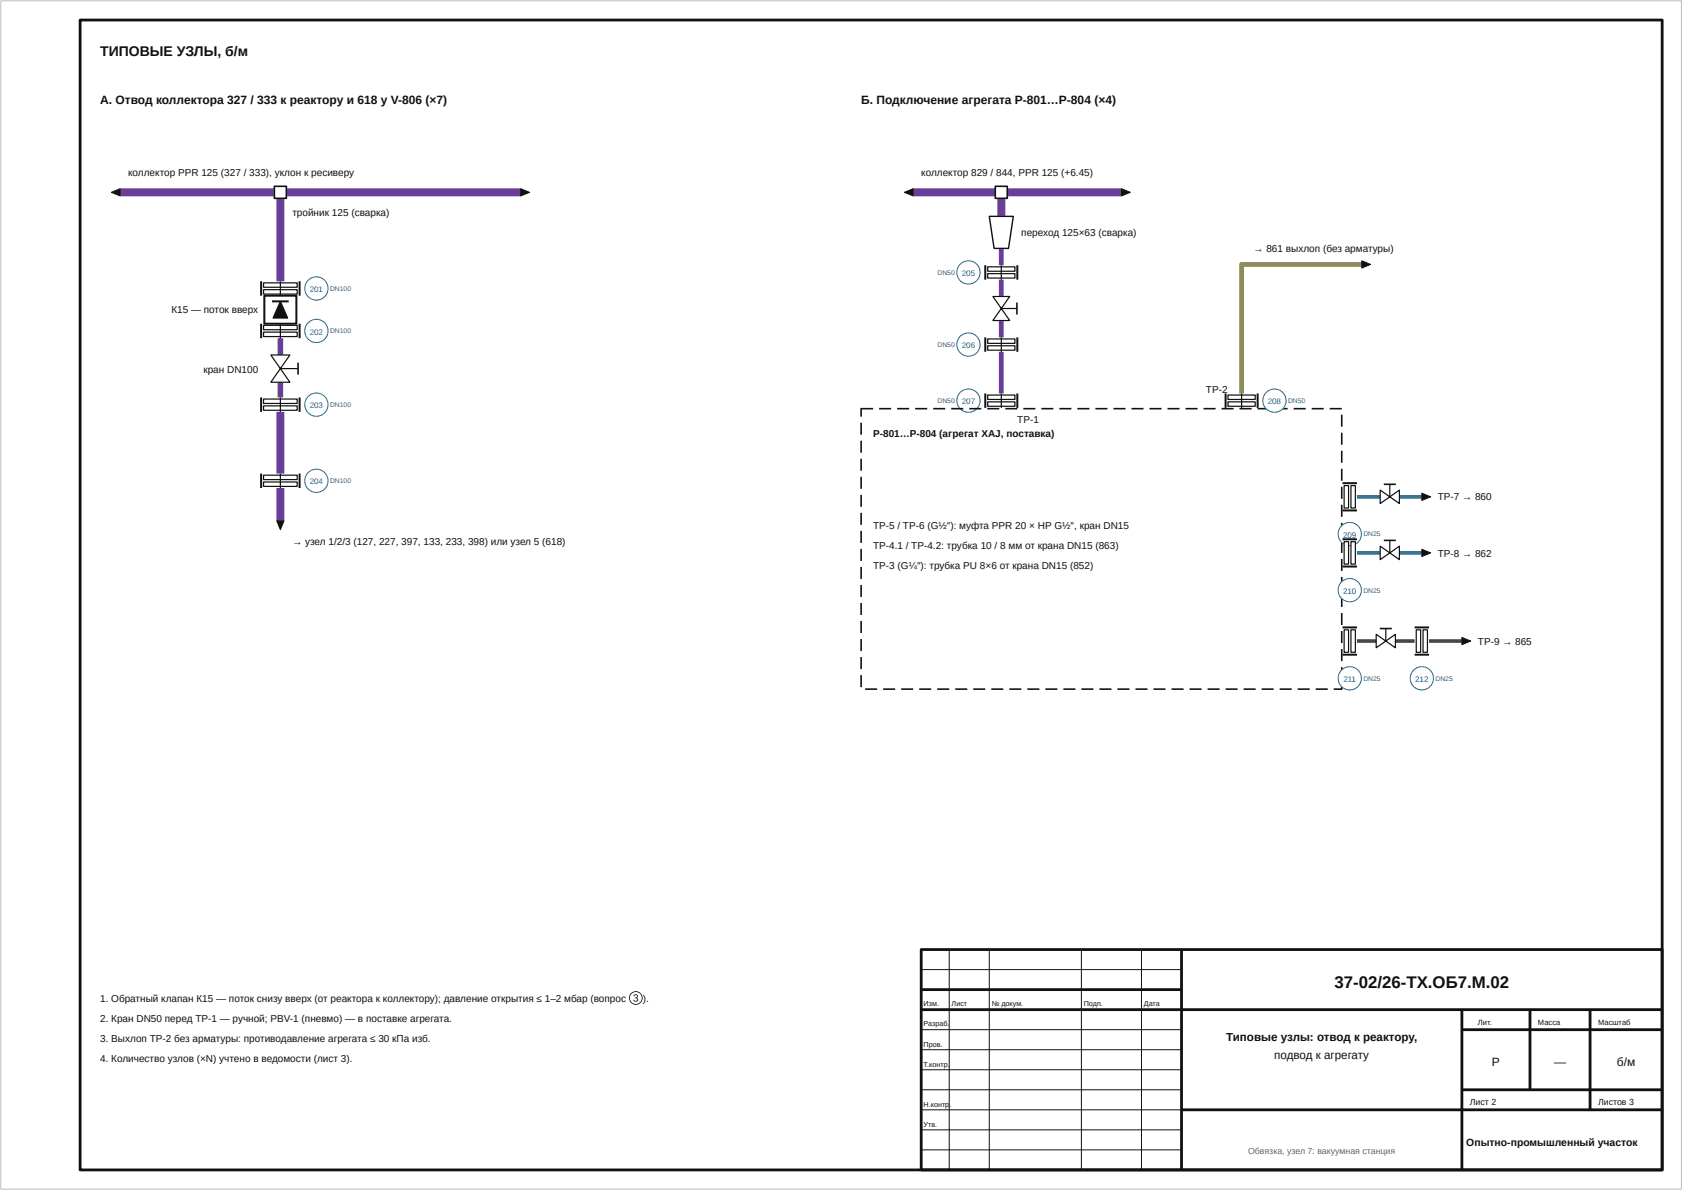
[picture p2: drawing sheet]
<svg xmlns="http://www.w3.org/2000/svg" width="420mm" height="297mm" viewBox="0 0 420 297" stroke-linecap="round" stroke-linejoin="round" font-family="sans-serif">
<path d="M20 5h395v287h-395zM230 237h185v55h-185zM295 237v55M230 247h65M230 252h185M365 252v40M365 257h50M382 252v20M397 252v25M295 277h120M365 272h50" fill="none" stroke="#111" stroke-width=".7" stroke-linecap="butt"/>
<path d="M30 48h100M70 49.5v20.7M228 48h52M250 49.5v4.5M70 102.8v15.4M70 121.8v8.2" fill="none" stroke="#6a3d9a" stroke-width="2" stroke-linecap="butt"/>
<path d="M70 73.8v1.4M70 79.4v1.4M70 84.4v4.2M70 95.4v3.8" fill="none" stroke="#6a3d9a" stroke-width="1.4" stroke-linecap="butt"/>
<path d="M250 62v4.2M250 69.8v4.2M250 80v4.2M250 87.8v10.4" fill="none" stroke="#6a3d9a" stroke-width="1.2" stroke-linecap="butt"/>
<path d="M340 66h-30v32.2M310 101.8v.2" fill="none" stroke="#8c8c3c" stroke-width="1.2" stroke-linecap="butt"/>
<path d="M338.8 124h5.8M338.8 138h5.8M349.4 124h5.6M349.4 138h5.6" fill="none" stroke="#0f8a8a" stroke-width=".9" stroke-linecap="butt"/>
<path d="M338.8 160h4.8M348.4 160h4.8M356.8 160h8.2" fill="none" stroke="#2f6b3a" stroke-width=".9" stroke-linecap="butt"/>
<path d="M.2 .2h419.6v296.6h-419.6z" fill="none" stroke="#bbb" stroke-width=".25"/>
<path d="M237 237v55M247 237v55M270 237v55M285 237v55M230 242h65M230 257h65M230 262h65M230 267h65M230 272h65M230 277h65M230 282h65M230 287h65" fill="none" stroke="#111" stroke-width=".25"/>
<path d="M130 47.1l2.2 .9-2.2 .9z" fill="#111"/>
<path d="M130 47.1l2.2 .9-2.2 .9z" fill="none" stroke="#111" stroke-width=".25"/>
<path d="M27.8 48l2.2-.9v1.8z" fill="#111"/>
<path d="M27.8 48l2.2-.9v1.8z" fill="none" stroke="#111" stroke-width=".25"/>
<path d="M68.5 46.5h3v3h-3z" fill="#fff"/>
<path d="M68.5 46.5h3v3h-3z" fill="none" stroke="#111" stroke-width=".4"/>
<path d="M65.8 70.6h8.4v1.1h-8.4z" fill="#fff"/>
<path d="M65.8 70.6h8.4v1.1h-8.4z" fill="none" stroke="#111" stroke-width=".3"/>
<path d="M65.8 72.3h8.4v1.1h-8.4z" fill="#fff"/>
<path d="M65.8 72.3h8.4v1.1h-8.4z" fill="none" stroke="#111" stroke-width=".3"/>
<path d="M65.2 70.2v3.6M74.8 70.2v3.6" fill="none" stroke="#111" stroke-width=".5"/>
<circle cx="79" cy="72" r="2.9" fill="#fff"/>
<circle cx="79" cy="72" r="2.9" fill="none" stroke="#1f5fa8" stroke-width=".25"/>
<path d="M70 70.2v3.6" fill="none" stroke="#111" stroke-width=".3"/>
<path d="M66 73.8h8v7h-8z" fill="#fff"/>
<path d="M66 73.8h8v7h-8z" fill="none" stroke="#111" stroke-width=".5"/>
<path d="M70 75.2l1.8 4.2h-3.6z" fill="#111"/>
<path d="M70 75.2l1.8 4.2h-3.6z" fill="none" stroke="#111" stroke-width=".3"/>
<path d="M67.9 75.2h4.2" fill="none" stroke="#111" stroke-width=".5"/>
<path d="M65.8 81.2h8.4v1.1h-8.4z" fill="#fff"/>
<path d="M65.8 81.2h8.4v1.1h-8.4z" fill="none" stroke="#111" stroke-width=".3"/>
<path d="M65.8 82.9h8.4v1.1h-8.4z" fill="#fff"/>
<path d="M65.8 82.9h8.4v1.1h-8.4z" fill="none" stroke="#111" stroke-width=".3"/>
<path d="M65.2 80.8v3.6M74.8 80.8v3.6" fill="none" stroke="#111" stroke-width=".5"/>
<circle cx="79" cy="82.6" r="2.9" fill="#fff"/>
<circle cx="79" cy="82.6" r="2.9" fill="none" stroke="#1f5fa8" stroke-width=".25"/>
<path d="M70 80.8v3.6" fill="none" stroke="#111" stroke-width=".3"/>
<path d="M67.6 88.6l4.8 6.8h-4.8l4.8-6.8z" fill="#fff"/>
<path d="M67.6 88.6l4.8 6.8h-4.8l4.8-6.8zM70 92h4.4" fill="none" stroke="#111" stroke-width=".3"/>
<path d="M74.4 90.5v3" fill="none" stroke="#111" stroke-width=".4"/>
<path d="M65.8 99.6h8.4v1.1h-8.4z" fill="#fff"/>
<path d="M65.8 99.6h8.4v1.1h-8.4z" fill="none" stroke="#111" stroke-width=".3"/>
<path d="M65.8 101.3h8.4v1.1h-8.4z" fill="#fff"/>
<path d="M65.8 101.3h8.4v1.1h-8.4z" fill="none" stroke="#111" stroke-width=".3"/>
<path d="M65.2 99.2v3.6M74.8 99.2v3.6" fill="none" stroke="#111" stroke-width=".5"/>
<circle cx="79" cy="101" r="2.9" fill="#fff"/>
<circle cx="79" cy="101" r="2.9" fill="none" stroke="#1f5fa8" stroke-width=".25"/>
<path d="M70 99.2v3.6" fill="none" stroke="#111" stroke-width=".3"/>
<path d="M65.8 118.6h8.4v1.1h-8.4z" fill="#fff"/>
<path d="M65.8 118.6h8.4v1.1h-8.4z" fill="none" stroke="#111" stroke-width=".3"/>
<path d="M65.8 120.3h8.4v1.1h-8.4z" fill="#fff"/>
<path d="M65.8 120.3h8.4v1.1h-8.4z" fill="none" stroke="#111" stroke-width=".3"/>
<path d="M65.2 118.2v3.6M74.8 118.2v3.6" fill="none" stroke="#111" stroke-width=".5"/>
<circle cx="79" cy="120" r="2.9" fill="#fff"/>
<circle cx="79" cy="120" r="2.9" fill="none" stroke="#1f5fa8" stroke-width=".25"/>
<path d="M70 118.2v3.6" fill="none" stroke="#111" stroke-width=".3"/>
<path d="M69.1 130h1.8l-.9 2.2z" fill="#111"/>
<path d="M69.1 130h1.8l-.9 2.2z" fill="none" stroke="#111" stroke-width=".25"/>
<path d="M280 47.1l2.2 .9-2.2 .9z" fill="#111"/>
<path d="M280 47.1l2.2 .9-2.2 .9z" fill="none" stroke="#111" stroke-width=".25"/>
<path d="M225.8 48l2.2-.9v1.8z" fill="#111"/>
<path d="M225.8 48l2.2-.9v1.8z" fill="none" stroke="#111" stroke-width=".25"/>
<path d="M248.5 46.5h3v3h-3z" fill="#fff"/>
<path d="M248.5 46.5h3v3h-3z" fill="none" stroke="#111" stroke-width=".4"/>
<path d="M247 54h6l-1.2 8h-3.6z" fill="#fff"/>
<path d="M247 54h6l-1.2 8h-3.6z" fill="none" stroke="#111" stroke-width=".35"/>
<path d="M246.6 66.6h6.8v1.1h-6.8z" fill="#fff"/>
<path d="M246.6 66.6h6.8v1.1h-6.8z" fill="none" stroke="#111" stroke-width=".3"/>
<path d="M246.6 68.3h6.8v1.1h-6.8z" fill="#fff"/>
<path d="M246.6 68.3h6.8v1.1h-6.8z" fill="none" stroke="#111" stroke-width=".3"/>
<path d="M246 66.2v3.6M254 66.2v3.6" fill="none" stroke="#111" stroke-width=".5"/>
<circle cx="241.8" cy="68" r="2.9" fill="#fff"/>
<circle cx="241.8" cy="68" r="2.9" fill="none" stroke="#1f5fa8" stroke-width=".25"/>
<path d="M250 66.2v3.6" fill="none" stroke="#111" stroke-width=".3"/>
<path d="M247.9 74l4.2 6h-4.2l4.2-6z" fill="#fff"/>
<path d="M247.9 74l4.2 6h-4.2l4.2-6zM250 77h3.9" fill="none" stroke="#111" stroke-width=".3"/>
<path d="M253.9 75.5v3" fill="none" stroke="#111" stroke-width=".4"/>
<path d="M246.6 84.6h6.8v1.1h-6.8z" fill="#fff"/>
<path d="M246.6 84.6h6.8v1.1h-6.8z" fill="none" stroke="#111" stroke-width=".3"/>
<path d="M246.6 86.3h6.8v1.1h-6.8z" fill="#fff"/>
<path d="M246.6 86.3h6.8v1.1h-6.8z" fill="none" stroke="#111" stroke-width=".3"/>
<path d="M246 84.2v3.6M254 84.2v3.6" fill="none" stroke="#111" stroke-width=".5"/>
<circle cx="241.8" cy="86" r="2.9" fill="#fff"/>
<circle cx="241.8" cy="86" r="2.9" fill="none" stroke="#1f5fa8" stroke-width=".25"/>
<path d="M250 84.2v3.6" fill="none" stroke="#111" stroke-width=".3"/>
<path d="M246.6 98.6h6.8v1.1h-6.8z" fill="#fff"/>
<path d="M246.6 98.6h6.8v1.1h-6.8z" fill="none" stroke="#111" stroke-width=".3"/>
<path d="M246.6 100.3h6.8v1.1h-6.8z" fill="#fff"/>
<path d="M246.6 100.3h6.8v1.1h-6.8z" fill="none" stroke="#111" stroke-width=".3"/>
<path d="M246 98.2v3.6M254 98.2v3.6" fill="none" stroke="#111" stroke-width=".5"/>
<circle cx="241.8" cy="100" r="2.9" fill="#fff"/>
<circle cx="241.8" cy="100" r="2.9" fill="none" stroke="#1f5fa8" stroke-width=".25"/>
<path d="M250 98.2v3.6" fill="none" stroke="#111" stroke-width=".3"/>
<path d="M219.5 101.8h3v.4h-3zM224 101.8h3v.4h-3zM228.5 101.8h3v.4h-3zM233 101.8h3v.4h-3zM237.5 101.8h3v.4h-3zM242 101.8h3v.4h-3zM246.5 101.8h3v.4h-3zM251 101.8h3v.4h-3zM255.5 101.8h3v.4h-3zM260 101.8h3v.4h-3zM264.5 101.8h3v.4h-3zM269 101.8h3v.4h-3zM273.5 101.8h3v.4h-3zM278 101.8h3v.4h-3zM282.5 101.8h3v.4h-3zM287 101.8h3v.4h-3zM291.5 101.8h3v.4h-3zM296 101.8h3v.4h-3zM300.5 101.8h3v.4h-3zM305 101.8h3v.4h-3zM309.5 101.8h3v.4h-3zM314 101.8h3v.4h-3zM318.5 101.8h3v.4h-3zM323 101.8h3v.4h-3zM327.5 101.8h3v.4h-3zM332 101.8h3v.4h-3zM334.8 103.5h.4v3h-.4zM334.8 108h.4v3h-.4zM334.8 112.5h.4v3h-.4zM334.8 117h.4v3h-.4zM334.8 121.5h.4v3h-.4zM334.8 126h.4v3h-.4zM334.8 130.5h.4v3h-.4zM334.8 135h.4v3h-.4zM334.8 139.5h.4v3h-.4zM334.8 144h.4v3h-.4zM334.8 148.5h.4v3h-.4zM334.8 153h.4v3h-.4zM334.8 157.5h.4v3h-.4zM334.8 162h.4v3h-.4zM334.8 166.5h.4v3h-.4zM333 171.8h2v.2h-.2v-1h.4l-.1 1.2h-2.1zM328.5 171.8h3v.4h-3zM324 171.8h3v.4h-3zM319.5 171.8h3v.4h-3zM315 171.8h3v.4h-3zM310.5 171.8h3v.4h-3zM306 171.8h3v.4h-3zM301.5 171.8h3v.4h-3zM297 171.8h3v.4h-3zM292.5 171.8h3v.4h-3zM288 171.8h3v.4h-3zM283.5 171.8h3v.4h-3zM279 171.8h3v.4h-3zM274.5 171.8h3v.4h-3zM270 171.8h3v.4h-3zM265.5 171.8h3v.4h-3zM261 171.8h3v.4h-3zM256.5 171.8h3v.4h-3zM252 171.8h3v.4h-3zM247.5 171.8h3v.4h-3zM243 171.8h3v.4h-3zM238.5 171.8h3v.4h-3zM234 171.8h3v.4h-3zM229.5 171.8h3v.4h-3zM225 171.8h3v.4h-3zM220.5 171.8h3v.4h-3zM216 171.8h3v.4h-3zM214.8 168.5h.4v3h-.4zM214.8 164h.4v3h-.4zM214.8 159.5h.4v3h-.4zM214.8 155h.4v3h-.4zM214.8 150.5h.4v3h-.4zM214.8 146h.4v3h-.4zM214.8 141.5h.4v3h-.4zM214.8 137h.4v3h-.4zM214.8 132.5h.4v3h-.4zM214.8 128h.4v3h-.4zM214.8 123.5h.4v3h-.4zM214.8 119h.4v3h-.4zM214.8 114.5h.4v3h-.4zM214.8 110h.4v3h-.4zM214.8 105.5h.4v3h-.4zM214.9 101.9l3.1-.1v.4h-3v-.2h.2v2h-.4z" fill="#111"/>
<path d="M306.6 98.6h6.8v1.1h-6.8z" fill="#fff"/>
<path d="M306.6 98.6h6.8v1.1h-6.8z" fill="none" stroke="#111" stroke-width=".3"/>
<path d="M306.6 100.3h6.8v1.1h-6.8z" fill="#fff"/>
<path d="M306.6 100.3h6.8v1.1h-6.8z" fill="none" stroke="#111" stroke-width=".3"/>
<path d="M306 98.2v3.6M314 98.2v3.6" fill="none" stroke="#111" stroke-width=".5"/>
<circle cx="318.2" cy="100" r="2.9" fill="#fff"/>
<circle cx="318.2" cy="100" r="2.9" fill="none" stroke="#1f5fa8" stroke-width=".25"/>
<path d="M310 98.2v3.6" fill="none" stroke="#111" stroke-width=".3"/>
<path d="M340 65.1l2.2 .9-2.2 .9z" fill="#111"/>
<path d="M340 65.1l2.2 .9-2.2 .9z" fill="none" stroke="#111" stroke-width=".25"/>
<path d="M335.6 121.2h1.1v5.6h-1.1z" fill="#fff"/>
<path d="M335.6 121.2h1.1v5.6h-1.1z" fill="none" stroke="#111" stroke-width=".3"/>
<path d="M337.3 121.2h1.1v5.6h-1.1z" fill="#fff"/>
<path d="M337.3 121.2h1.1v5.6h-1.1z" fill="none" stroke="#111" stroke-width=".3"/>
<path d="M335.2 120.6h3.6M335.2 127.4h3.6" fill="none" stroke="#111" stroke-width=".5"/>
<circle cx="337" cy="133.3" r="2.9" fill="#fff"/>
<circle cx="337" cy="133.3" r="2.9" fill="none" stroke="#1f5fa8" stroke-width=".25"/>
<path d="M344.6 122.3l4.8 3.4v-3.4l-4.8 3.4z" fill="#fff"/>
<path d="M344.6 122.3l4.8 3.4v-3.4l-4.8 3.4zM347 120.9v3.1" fill="none" stroke="#111" stroke-width=".3"/>
<path d="M345.5 120.9h3" fill="none" stroke="#111" stroke-width=".4"/>
<path d="M355 123.1l2.2 .9-2.2 .9z" fill="#111"/>
<path d="M355 123.1l2.2 .9-2.2 .9z" fill="none" stroke="#111" stroke-width=".25"/>
<path d="M335.6 135.2h1.1v5.6h-1.1z" fill="#fff"/>
<path d="M335.6 135.2h1.1v5.6h-1.1z" fill="none" stroke="#111" stroke-width=".3"/>
<path d="M337.3 135.2h1.1v5.6h-1.1z" fill="#fff"/>
<path d="M337.3 135.2h1.1v5.6h-1.1z" fill="none" stroke="#111" stroke-width=".3"/>
<path d="M335.2 134.6h3.6M335.2 141.4h3.6" fill="none" stroke="#111" stroke-width=".5"/>
<circle cx="337" cy="147.3" r="2.9" fill="#fff"/>
<circle cx="337" cy="147.3" r="2.9" fill="none" stroke="#1f5fa8" stroke-width=".25"/>
<path d="M344.6 136.3l4.8 3.4v-3.4l-4.8 3.4z" fill="#fff"/>
<path d="M344.6 136.3l4.8 3.4v-3.4l-4.8 3.4zM347 134.9v3.1" fill="none" stroke="#111" stroke-width=".3"/>
<path d="M345.5 134.9h3" fill="none" stroke="#111" stroke-width=".4"/>
<path d="M355 137.1l2.2 .9-2.2 .9z" fill="#111"/>
<path d="M355 137.1l2.2 .9-2.2 .9z" fill="none" stroke="#111" stroke-width=".25"/>
<path d="M335.6 157.2h1.1v5.6h-1.1z" fill="#fff"/>
<path d="M335.6 157.2h1.1v5.6h-1.1z" fill="none" stroke="#111" stroke-width=".3"/>
<path d="M337.3 157.2h1.1v5.6h-1.1z" fill="#fff"/>
<path d="M337.3 157.2h1.1v5.6h-1.1z" fill="none" stroke="#111" stroke-width=".3"/>
<path d="M335.2 156.6h3.6M335.2 163.4h3.6" fill="none" stroke="#111" stroke-width=".5"/>
<circle cx="337" cy="169.3" r="2.9" fill="#fff"/>
<circle cx="337" cy="169.3" r="2.9" fill="none" stroke="#1f5fa8" stroke-width=".25"/>
<path d="M343.6 158.3l4.8 3.4v-3.4l-4.8 3.4z" fill="#fff"/>
<path d="M343.6 158.3l4.8 3.4v-3.4l-4.8 3.4zM346 156.9v3.1" fill="none" stroke="#111" stroke-width=".3"/>
<path d="M344.5 156.9h3" fill="none" stroke="#111" stroke-width=".4"/>
<path d="M353.6 157.2h1.1v5.6h-1.1z" fill="#fff"/>
<path d="M353.6 157.2h1.1v5.6h-1.1z" fill="none" stroke="#111" stroke-width=".3"/>
<path d="M355.3 157.2h1.1v5.6h-1.1z" fill="#fff"/>
<path d="M355.3 157.2h1.1v5.6h-1.1z" fill="none" stroke="#111" stroke-width=".3"/>
<path d="M353.2 156.6h3.6M353.2 163.4h3.6" fill="none" stroke="#111" stroke-width=".5"/>
<circle cx="355" cy="169.3" r="2.9" fill="#fff"/>
<circle cx="355" cy="169.3" r="2.9" fill="none" stroke="#1f5fa8" stroke-width=".25"/>
<path d="M365 159.1l2.2 .9-2.2 .9z" fill="#111"/>
<path d="M365 159.1l2.2 .9-2.2 .9z" fill="none" stroke="#111" stroke-width=".25"/>
<text font-size="4.2" fill="#111" x="333.2" y="246.5">37-02/26-ТХ.ОБ7.М.02</text>
<text font-size="3.5" fill="#111" x="25" y="14">ТИПОВЫЕ УЗЛЫ, б/м</text>
<g font-size="3" fill="#111">
<text x="25" y="26">А. Отвод коллектора 327 / 333 к реактору и 618 у V-806 (×7)</text>
<text x="215" y="26">Б. Подключение агрегата P-801…P-804 (×4)</text>
<text x="372.5" y="266">Р</text>
<text x="388" y="266">—</text>
<text x="403.7" y="266">б/м</text>
</g>
<g font-size="2.9" fill="#111">
<text x="306.1" y="259.7">Типовые узлы: отвод к реактору,</text>
<text x="318.2" y="264.3">подвод к агрегату</text>
</g>
<text font-size="2.6" fill="#111" x="366.1" y="286">Опытно-промышленный участок</text>
<g font-size="2.5" fill="#111">
<text x="32" y="44">коллектор PPR 125 (327 / 333), уклон к ресиверу</text>
<text x="230" y="44">коллектор 829 / 844, PPR 125 (+6.45)</text>
<text x="73" y="54">тройник 125 (сварка)</text>
<text x="255" y="59">переход 125×63 (сварка)</text>
<text x="313" y="63">→ 861 выхлоп (без арматуры)</text>
<text x="42.8" y="78">К15 — поток вверх</text>
<text x="50.8" y="93">кран DN100</text>
<text x="301.1" y="98">TP-2</text>
<text x="254" y="105.5">TP-1</text>
<text x="218" y="109">P-801…P-804 (агрегат XAJ, поставка)</text>
<text x="359" y="124.9">TP-7 → 860</text>
<text x="218" y="132">TP-5 / TP-6 (G½″): муфта PPR 20 × НР G½″, кран DN15</text>
<text x="73" y="136">→ узел 1/2/3 (127, 227, 397, 133, 233, 398) или узел 5 (618)</text>
<text x="218" y="137">TP-4.1 / TP-4.2: трубка 10 / 8 мм от крана DN15 (863)</text>
<text x="218" y="142">TP-3 (G¼″): трубка PU 8×6 от крана DN15 (852)</text>
<text x="359" y="138.9">TP-8 → 862</text>
<text x="369" y="160.9">TP-9 → 865</text>
<text x="25" y="250">1. Обратный клапан К15 — поток снизу вверх (от реактора к коллектору); давление открытия ≤ 1–2 мбар (вопрос ③).</text>
<text x="25" y="255">2. Кран DN50 перед TP-1 — ручной; PBV-1 (пневмо) — в поставке агрегата.</text>
<text x="25" y="260">3. Выхлоп TP-2 без арматуры: противодавление агрегата ≤ 30 кПа изб.</text>
<text x="25" y="265">4. Количество узлов (×N) учтено в ведомости (лист 3).</text>
</g>
<g font-size="2.2" fill="#111">
<text x="367" y="275.8">Лист 2</text>
<text x="399" y="275.8">Листов 3</text>
</g>
<text font-size="2.2" fill="#666" x="311.6" y="288">Обвязка, узел 7: вакуумная станция</text>
<g font-size="2" fill="#1f5fa8">
<text x="240.1" y="68.9">205</text>
<text x="77.3" y="72.9">201</text>
<text x="77.3" y="83.5">202</text>
<text x="240.1" y="86.9">206</text>
<text x="77.3" y="101.9">203</text>
<text x="240.1" y="100.9">207</text>
<text x="316.5" y="100.9">208</text>
<text x="77.3" y="120.9">204</text>
<text x="335.3" y="134.2">209</text>
<text x="335.3" y="148.2">210</text>
<text x="335.4" y="170.2">211</text>
<text x="353.3" y="170.2">212</text>
</g>
<g font-size="1.9" fill="#111">
<text x="369" y="255.8">Лит.</text>
<text x="384" y="255.8">Масса</text>
<text x="399" y="255.8">Масштаб</text>
</g>
<g font-size="1.8" fill="#111">
<text x="230.6" y="251.2">Изм.</text>
<text x="237.6" y="251.2">Лист</text>
<text x="247.6" y="251.2">№ докум.</text>
<text x="270.6" y="251.2">Подп.</text>
<text x="285.6" y="251.2">Дата</text>
<text x="230.6" y="256.2">Разраб.</text>
<text x="230.6" y="261.2">Пров.</text>
<text x="230.6" y="266.2">Т.контр.</text>
<text x="230.6" y="276.2">Н.контр</text>
<text x="230.6" y="281.2">Утв.</text>
<text x="237" y="276.2">.</text>
</g>
<g font-size="1.7" fill="#1f5fa8">
<text x="234.1" y="68.6">DN50</text>
<text x="82.4" y="72.6">DN100</text>
<text x="82.4" y="83.2">DN100</text>
<text x="234.1" y="86.6">DN50</text>
<text x="82.4" y="101.6">DN100</text>
<text x="234.1" y="100.6">DN50</text>
<text x="321.6" y="100.6">DN50</text>
<text x="82.4" y="120.6">DN100</text>
<text x="340.4" y="133.9">DN25</text>
<text x="340.4" y="147.9">DN25</text>
<text x="340.4" y="169.9">DN25</text>
<text x="358.4" y="169.9">DN25</text>
</g>
</svg>
